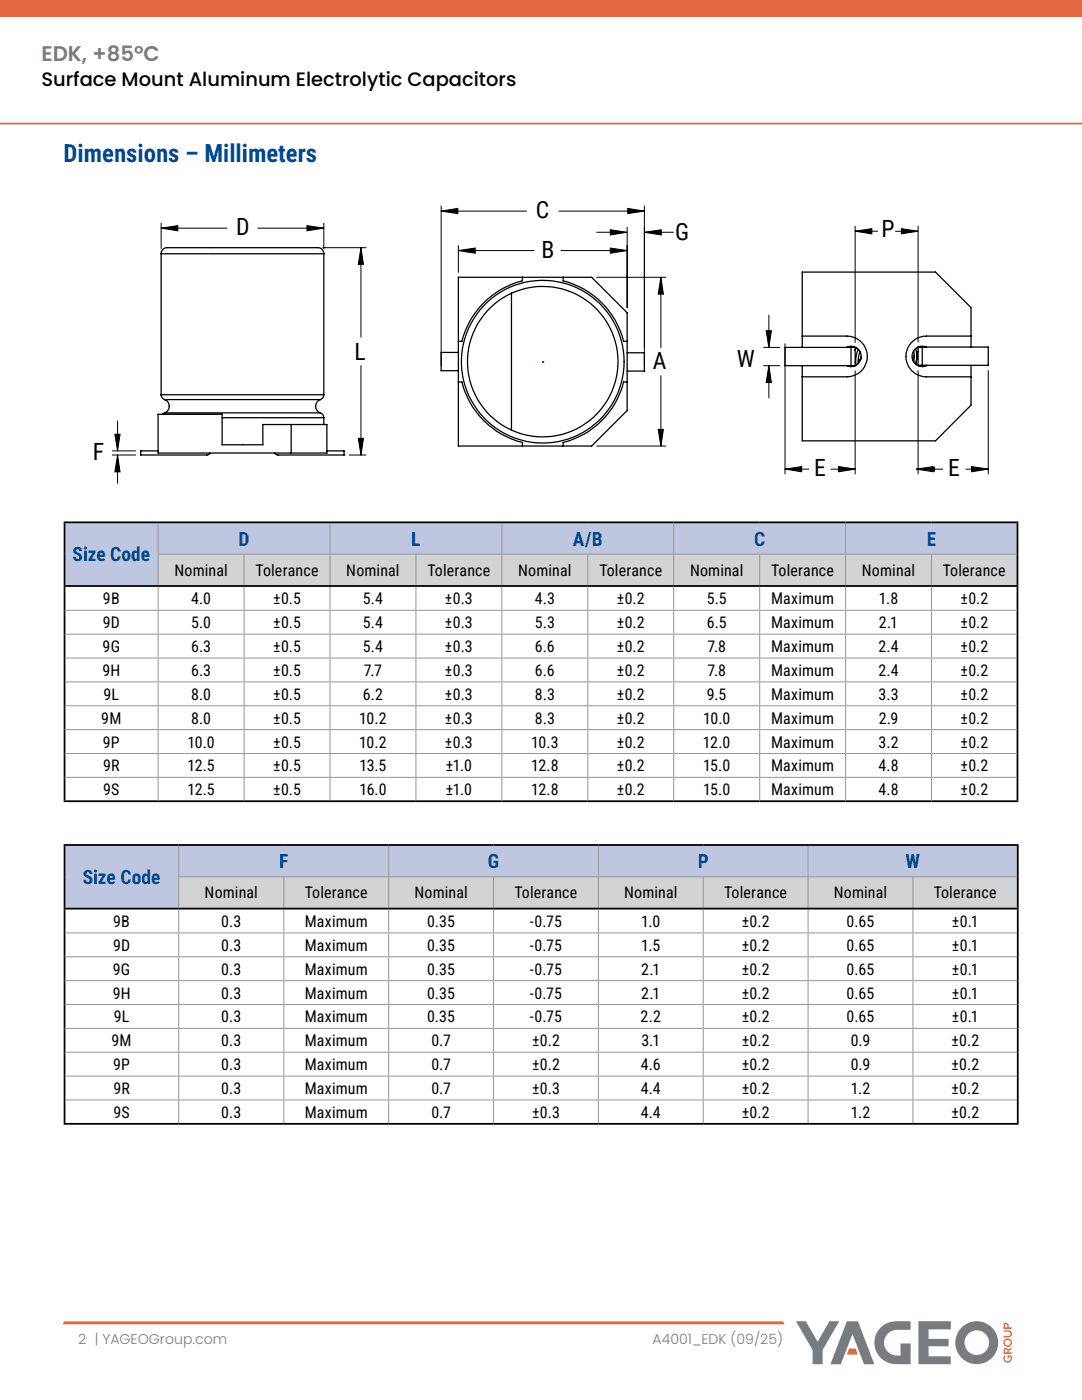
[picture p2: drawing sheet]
<svg xmlns="http://www.w3.org/2000/svg" width="216mm" height="279mm" viewBox="0 0 216 279" stroke-linecap="round" stroke-linejoin="round" font-family="sans-serif">
<g fill="#e3673f">
<path d="M-.1 -.1h216v3.5h-216z"/>
<path d="M12.8 263.7h143.5l.2 .6h-144z"/>
<path d="M200.4 270.5h.3a.62 .62 0 0 0-.2 .9 .62 .62 0 0 0 .8 .2 .62 .62 0 0 0 .3-.8h-.3v.3h-.3v-.6h.8a.89 .89 0 0 1-.1 1.2 .89 .89 0 0 1-1.2 0 .89 .89 0 0 1-.1-1.2z"/>
<path d="M200.2 265.5h1a.69 .69 0 0 1 .7 .7 .69 .69 0 0 1-.7 .7h-1v-.3h1a.41 .41 0 0 0 .4-.4 .41 .41 0 0 0-.4-.4h-1z"/>
<path d="M200.5 269.4v.5h.5l-.1-.5zM200.4 269.1l.2-.1a.47 .47 0 0 1 .6 .4l.7-.5v.3l-.7 .5v.2h.7v.3h-1.7l.1-.7z"/>
<path d="M200.5 268a.57 .57 0 0 0 1.1 0 .57 .57 0 0 0-1.1 0zM200.2 268a.85 .85 0 0 1 1.7 0 .85 .85 0 0 1-1.7 0z"/>
<path d="M200.6 264.4l-.1 .5h.5v-.5l-.2-.1zM200.5 264.1a.6 .6 0 0 1 .7 .1 .6 .6 0 0 1 .1 .7h.6v.3h-1.7l.1-.7z"/>
</g>
<g fill="#787c81">
<path d="M158.8 263.7h2l2.3 4.1 2.4-4.1h2l-3.3 5.7-.1 2.8-2 .1v-2.9z"/>
<path d="M183.3 263.7h6.4v1.6h-4.4v1.9h4v1.5h-4v2h4.4v1.6h-6.4z"/>
<path d="M175.7 265a5.5 5.5 0 0 1 4.6-1.3h1.4v1.7h-2.1a2.64 2.64 0 0 0-3.2 2.6 2.64 2.64 0 0 0 3.3 2.5v-2.4h2v4.1l-.6 .1a7.5 7.5 0 0 1-5.1-1 4.3 4.3 0 0 1-.3-6.3z"/>
<path d="M169 263.7h2.2l3.3 8.6h-2.1l-2.3-6.1-2.3 6.1h-2.1z"/>
<path d="M192.5 268a2.46 2.46 0 0 0 4.9 0 2.46 2.46 0 0 0-4.9 0zM190.6 268a4.3 4.3 0 0 1 8.6 0 4.3 4.3 0 0 1-8.6 0z"/>
</g>
<path d="M169.4 269.1h1.3l.5 1.2h-2.2z" fill="#e3673f"/>
<path d="M0 24.7h215.9" fill="none" stroke="#e5673e" stroke-width=".35"/>
<g fill="none" stroke="#000" stroke-width=".2">
<path d="M32.2 44.5v5.1M32.2 45.5h13.1M32.2 45.5l3.3-.5v1.1zM51.4 45.5h13.2M61.3 45l3.3 .5-3.3 .6zM64.4 49.4h8.6M64.6 44.5v5.1M72 49.4v17.9M72 49.4l.5 3.4h-1zM88 42.1l3.4-.5v1zM88 41.1v31.8M88 42.1h17.1"/>
<path d="M91.5 50l3.3-.5v1zM91.5 49v5.3M91.5 50h15.1M111.5 42.1h17.1M111.9 50h13.2M119.1 55.3h13.8M119.1 46.4h5M121.8 49.5l3.3 .5-3.3 .5zM121.8 45.9l3.3 .5-3.3 .5zM125.1 45.4v16M125.2 41.6l3.4 .5-3.4 .5zM128.6 41.1v31.9"/>
<path d="M128.6 46.4h5.8M128.6 46.4l3.3-.5v1zM131.9 55.3v14.1M131.9 55.3l.5 3.4h-1.1zM170.6 46.1h4.5M170.6 45.1v23.2M170.6 46.1l3.4-.5v1.1zM178.7 46.2h4.1M179.9 45.6l3.3 .5-3.3 .6zM183.2 45.1v23.2M72 72.9v17.9M131.9 75v14"/>
<path d="M152.4 69.3h3.2M152.4 73h3.2M152.9 66h1l-.5 3.3zM153.4 62.9v6.4M153.4 73v6.4M153.4 73l.5 3.3h-1zM156.6 68.6v26M170.6 74v20.6M183.2 73.9v20.7M197.2 73.9v20.7M22.4 90.8h4.7M22.4 90h4.7"/>
<path d="M22.9 86.7h1.1l-.5 3.3zM23.5 84v6M23.5 90.8v5.7M23.5 90.8l.5 3.4h-1.1zM69.7 90.8h3.3M71.5 87.5h1l-.5 3.3zM119.1 89h13.8M131.3 85.7h1.1l-.5 3.3zM156.6 93.6h4.8M156.6 93.6l3.4-.5v1.1zM165.8 93.6h4.8M167.3 93.1l3.4 .5-3.4 .6z"/>
<path d="M182.8 93.6l3.4-.5v1.1zM183.2 93.6h4.9M192.8 93.6h4.4M193.9 93.1l3.3 .5-3.3 .6z"/>
</g>
<path d="M88 70.3h.1M108.2 72.2h.1M108.3 72.2h.1M128.6 74.1h.1M28.1 90.8h.1M48.4 88.8h.1M68.7 90.8h.1M91.5 89h.1" fill="none" stroke="#00f" stroke-width=".2"/>
<g fill="#000">
<path d="M152.9 66h1l-.5 3.3zM153.4 73l.5 3.3h-1zM22.9 86.7h1.1l-.5 3.3zM23.5 90.8l.5 3.4h-1.1z"/>
<path d="M156.6 93.6l3.4-.5v1.1zM167.3 93.1l3.3 .5-3.3 .6zM170.6 46.1l3.4-.5v1.1zM179.9 45.6l3.3 .5-3.3 .6zM131.9 55.3l.5 3.4h-1.1zM131.3 85.7h1.1l-.5 3.3zM91.5 50l3.3-.5v1zM121.8 49.5l3.3 .5-3.3 .5zM88 42.1l3.4-.5v1zM125.2 41.6l3.4 .5-3.4 .5zM121.8 45.9l3.3 .5-3.3 .5zM128.6 46.4l3.3-.5v1zM72 49.4l.5 3.4h-1zM71.5 87.5h1l-.5 3.3zM32.2 45.5l3.3-.5v1.1zM61.3 45l3.3 .5-3.3 .6z"/>
<path d="M193.9 93.1l3.3 .5-3.3 .6zM183.2 93.6l3.4-.5v1.1z"/>
</g>
<g fill="none" stroke="#000" stroke-width=".25">
<path d="M32.2 50.6a1.42 1.42 0 0 1 1.9-1.2h29a1.25 1.25 0 0 1 1.5 1.2M32.2 50.6h32.4M32.2 50.6v28.2M64.6 50.6v28.2M91.5 55.3h26.6l7 7.1v19.5l-7 7.1h-26.6zM102.1 58.5a15 15 0 0 1 21.2 13.7 15 15 0 0 1-21.2 13.6M102.1 58.5a15 15 0 0 0-8.8 13.7 15 15 0 0 0 8.8 13.6M102.1 58.5v27.3M104.2 55.3v.8a16.6 16.6 0 0 0-12 12h-.7M112.4 55.3v.8a16.6 16.6 0 0 1 12 12h.7M32.2 78.8a1.04 1.04 0 0 0 .6 .9M32.2 78.8h32.4"/>
<path d="M32.8 79.7a1.41 1.41 0 0 1 1 1.4 1.41 1.41 0 0 1-1 1.3M32.8 79.7h31.1M63.9 79.7a1.39 1.39 0 0 0-.9 1.4 1.39 1.39 0 0 0 .9 1.3M64.6 78.8a1.04 1.04 0 0 1-.7 .9M91.5 76.2h.7a16.6 16.6 0 0 0 12 12.1v.7M91.5 70.3h-3.5v3.7h3.5M125.1 76.2h-.7a16.6 16.6 0 0 1-12 12.1v.7M125.1 70.4h3.5v3.7h-3.5M160.1 67.1h8.9a4.1 4.1 0 0 1 4.1 4 4.1 4.1 0 0 1-4.1 4.1h-8.9M168.8 69.3a2.03 2.03 0 0 1 3 1.7 2.03 2.03 0 0 1-2.8 2M169.3 69.2l-.1 .1M169.3 73v.1"/>
<path d="M169.8 73v.2M169.8 69.3h.8v3.7h-.8M169.8 69.3v3.7M169.8 69.3h-13.2v3.7h13.2M169.8 69.1l-.1 .2M170.3 73v.1M170.3 69.2v.1M170.7 72.3h-.1M170.8 69.4l-.2 .5 .2-.5M171.2 69.7l-.5 2 .1 1.2M171.6 70.2l-.3 1.2-.1 1.2M171.8 71.5l-.6 .5"/>
<path d="M171.9 71.2l-.2 .5M182.3 70l.1 .7-.1 1.5M182.4 70.9l-.2 1M182.7 69.6l.2 1.3-.2 1.8 .2-1.1v-1.2l.3-.2M183.2 69.3v.1M183.2 72.9v.1M183.7 69.1v.2M183.7 72.9v.2M184 69.3h-.8v3.6h.8M184 69.3v3.6M184 69.3h13.2v3.6h-13.2M184.2 69.1v.2"/>
<path d="M184.2 72.9v.3M184.7 69.2v.1M184.8 72.9l-.1 .1M184.8 69.3a2.03 2.03 0 0 0-2.8 1.9 2.03 2.03 0 0 0 3 1.7M193.8 67.1h-9a4.1 4.1 0 0 0-4 4 4.1 4.1 0 0 0 4 4.1h9M193.8 69.3v-7.9l-7.1-7.1h-26.6v15M193.8 72.9v8l-7.1 7.1h-26.6v-15M31.5 90h-3.4v.8h13.3l.6-.4M31.5 82.7h12.8v6.1h8.1v-4.1h12.8v5.7h-33.7zM32.8 82.4l-.4 .3M32.8 82.4h31.1M44.3 83.4h20.3"/>
<path d="M58.1 84.7v5.7M63.9 82.4a1.04 1.04 0 0 1 .7 1M64.6 83.4v1.3M65.2 90h3.5v.8h-13.4l-.5-.4"/>
<circle cx="108.3" cy="72.2" r="16.2"/>
</g>
<path d="M12.9 104.3h18.7v12.7h-18.7zM31.6 104.3h34.2v6.3h-34.2zM65.8 104.3h34.3v6.3h-34.3zM100.1 104.3h34.3v6.3h-34.3zM134.4 104.3h34.3v6.3h-34.3zM168.7 104.3h34.3v6.3h-34.3z" fill="#bfc6e0"/>
<path d="M31.6 110.6h17.1v6.4h-17.1zM48.7 110.6h17.1v6.4h-17.1zM65.8 110.6h17.2v6.4h-17.2zM83 110.6h17.1v6.4h-17.1zM100.1 110.6h17.2v6.4h-17.2zM117.3 110.6h17.1v6.4h-17.1zM134.4 110.6h17.2v6.4h-17.2zM151.6 110.6h17.1v6.4h-17.1zM168.7 110.6h17.2v6.4h-17.2zM185.9 110.6h17.1v6.4h-17.1z" fill="#d1d3d4"/>
<path d="M12.7 104.2h190.5M12.7 116.9h190.5M12.9 104.4v12.4M12.9 117.1v42.6M203 104.4v12.4M203 117.1v42.6M12.7 159.9h190.5" fill="none" stroke="#000" stroke-width=".35"/>
<g fill="none" stroke="#939598" stroke-width=".2">
<path d="M31.5 110.6h171.3M31.6 104.4v6.1M31.6 110.7v6.1M31.6 117.1v4.6M48.7 110.7v6.1M48.7 117.1v4.6M65.8 104.4v6.1M65.8 110.7v6.1M65.8 117.1v4.6M83 110.7v6.1M83 117.1v4.6M100.1 104.4v6.1"/>
<path d="M100.1 110.7v6.1M100.1 117.1v4.6M117.3 110.7v6.1M117.3 117.1v4.6M134.4 104.4v6.1M134.4 110.7v6.1M134.4 117.1v4.6M151.6 110.7v6.1M151.6 117.1v4.6M168.7 104.4v6.1M168.7 110.7v6.1M168.7 117.1v4.6"/>
<path d="M185.9 110.7v6.1M185.9 117.1v4.6M13.1 121.8h189.7M13.1 126.6h189.7M13.1 131.3h189.7M13.1 136.1h189.7M31.6 121.9v4.6M31.6 126.7v4.5M31.6 131.4v4.6M31.6 136.2v4.6M48.7 121.9v4.6M48.7 126.7v4.5"/>
<path d="M48.7 131.4v4.6M48.7 136.2v4.6M65.8 121.9v4.6M65.8 126.7v4.5M65.8 131.4v4.6M65.8 136.2v4.6M83 121.9v4.6M83 126.7v4.5M83 131.4v4.6M83 136.2v4.6M100.1 121.9v4.6M100.1 126.7v4.5"/>
<path d="M100.1 131.4v4.6M100.1 136.2v4.6M117.3 121.9v4.6M117.3 126.7v4.5M117.3 131.4v4.6M117.3 136.2v4.6M134.4 121.9v4.6M134.4 126.7v4.5M134.4 131.4v4.6M134.4 136.2v4.6M151.6 121.9v4.6M151.6 126.7v4.5"/>
<path d="M151.6 131.4v4.6M151.6 136.2v4.6M168.7 121.9v4.6M168.7 126.7v4.5M168.7 131.4v4.6M168.7 136.2v4.6M185.9 121.9v4.6M185.9 126.7v4.5M185.9 131.4v4.6M185.9 136.2v4.6M13.1 150.4h189.7M13.1 155.1h189.7"/>
<path d="M13.1 140.9h189.7M13.1 145.6h189.7M31.6 140.9v4.6M31.6 145.7v4.6M31.6 150.5v4.5M31.6 155.2v4.5M48.7 140.9v4.6M48.7 145.7v4.6M48.7 150.5v4.5M48.7 155.2v4.5M65.8 140.9v4.6M65.8 145.7v4.6"/>
<path d="M65.8 150.5v4.5M65.8 155.2v4.5M83 140.9v4.6M83 145.7v4.6M83 150.5v4.5M83 155.2v4.5M100.1 140.9v4.6M100.1 145.7v4.6M100.1 150.5v4.5M100.1 155.2v4.5M117.3 140.9v4.6M117.3 145.7v4.6"/>
<path d="M117.3 150.5v4.5M117.3 155.2v4.5M134.4 140.9v4.6M134.4 145.7v4.6M134.4 150.5v4.5M134.4 155.2v4.5M151.6 140.9v4.6M151.6 145.7v4.6M151.6 150.5v4.5M151.6 155.2v4.5M168.7 140.9v4.6M168.7 145.7v4.6"/>
<path d="M168.7 150.5v4.5M168.7 155.2v4.5M185.9 140.9v4.6M185.9 145.7v4.6M185.9 150.5v4.5M185.9 155.2v4.5"/>
</g>
<path d="M12.9 168.6h22.8v12.7h-22.8zM35.7 168.6h41.9v6.4h-41.9zM77.6 168.6h41.8v6.4h-41.8zM119.4 168.6h41.8v6.4h-41.8zM161.2 168.6h41.9v6.4h-41.9z" fill="#bfc6e0"/>
<path d="M35.7 175h20.9v6.3h-20.9zM56.6 175h21v6.3h-21zM77.6 175h20.9v6.3h-20.9zM98.5 175h20.9v6.3h-20.9zM119.4 175h20.9v6.3h-20.9zM140.3 175h20.9v6.3h-20.9zM161.2 175h21v6.3h-21zM182.2 175h20.9v6.3h-20.9z" fill="#d1d3d4"/>
<g fill="none" stroke="#939598" stroke-width=".2">
<path d="M35.6 175h167.3M35.7 168.8v6.1M35.7 175.1v6.1M56.6 175.1v6.1M77.6 168.8v6.1M77.6 175.1v6.1M98.5 175.1v6.1M119.4 168.8v6.1M119.4 175.1v6.1M140.3 175.1v6.1M161.2 168.8v6.1M161.2 175.1v6.1"/>
<path d="M182.2 175.1v6.1M13.1 186.2h189.8M13.1 190.9h189.8M13.1 195.7h189.8M35.7 181.5v4.6M35.7 186.3v4.6M35.7 191v4.6M35.7 195.8v4.6M56.6 181.5v4.6M56.6 186.3v4.6M56.6 191v4.6M56.6 195.8v4.6"/>
<path d="M77.6 181.5v4.6M77.6 186.3v4.6M77.6 191v4.6M77.6 195.8v4.6M98.5 181.5v4.6M98.5 186.3v4.6M98.5 191v4.6M98.5 195.8v4.6M119.4 181.5v4.6M119.4 186.3v4.6M119.4 191v4.6M119.4 195.8v4.6"/>
<path d="M140.3 181.5v4.6M140.3 186.3v4.6M140.3 191v4.6M140.3 195.8v4.6M161.2 181.5v4.6M161.2 186.3v4.6M161.2 191v4.6M161.2 195.8v4.6M182.2 181.5v4.6M182.2 186.3v4.6M182.2 191v4.6M182.2 195.8v4.6"/>
<path d="M13.1 214.8h189.8M13.1 219.5h189.8M13.1 200.5h189.8M13.1 205.2h189.8M13.1 210h189.8M35.7 200.6v4.5M35.7 205.3v4.6M35.7 210.1v4.6M35.7 214.8v4.6M35.7 219.6v4.5M56.6 200.6v4.5M56.6 205.3v4.6"/>
<path d="M56.6 210.1v4.6M56.6 214.8v4.6M56.6 219.6v4.5M77.6 200.6v4.5M77.6 205.3v4.6M77.6 210.1v4.6M77.6 214.8v4.6M77.6 219.6v4.5M98.5 200.6v4.5M98.5 205.3v4.6M98.5 210.1v4.6M98.5 214.8v4.6"/>
<path d="M98.5 219.6v4.5M119.4 200.6v4.5M119.4 205.3v4.6M119.4 210.1v4.6M119.4 214.8v4.6M119.4 219.6v4.5M140.3 200.6v4.5M140.3 205.3v4.6M140.3 210.1v4.6M140.3 214.8v4.6M140.3 219.6v4.5M161.2 200.6v4.5"/>
<path d="M161.2 205.3v4.6M161.2 210.1v4.6M161.2 214.8v4.6M161.2 219.6v4.5M182.2 200.6v4.5M182.2 205.3v4.6M182.2 210.1v4.6M182.2 214.8v4.6M182.2 219.6v4.5"/>
</g>
<path d="M12.7 168.6h190.6M12.9 168.8v12.4M203.1 168.8v12.4M12.7 181.3h190.6M12.9 181.5v42.6M203.1 181.5v42.6M12.7 224.3h190.6" fill="none" stroke="#000" stroke-width=".35"/>
<text font-size="4.9" fill="#004990" x="12.7" y="32.3">Dimensions – Millimeters</text>
<g font-size="4.7">
<text x="47.1" y="47">D</text>
<text x="106.9" y="43.5">C</text>
<text x="134.7" y="47.9">G</text>
<text x="175.9" y="47.3">P</text>
<text x="108" y="51.4">B</text>
<text x="70.7" y="71.9">L</text>
<text x="130.3" y="73.6">A</text>
<text x="147" y="73.2">W</text>
<text x="18.5" y="91.8">F</text>
<text x="162.5" y="95">E</text>
<text x="189.2" y="95">E</text>
</g>
<text font-size="4.2" fill="#787c81" x="8.3" y="12.2">EDK, +85°C</text>
<text font-size="3.9" x="8.3" y="17.2">Surface Mount Aluminum Electrolytic Capacitors</text>
<g font-size="3.9" fill="#004990">
<text x="14.5" y="112.1">Size Code</text>
<text x="47.6" y="108.9">D</text>
<text x="82.1" y="108.9">L</text>
<text x="114.3" y="108.9">A/B</text>
<text x="150.5" y="108.9">C</text>
<text x="184.9" y="108.9">E</text>
<text x="55.7" y="173.3">F</text>
<text x="97.3" y="173.3">G</text>
<text x="139.2" y="173.3">P</text>
<text x="180.7" y="173.3">W</text>
<text x="16.5" y="176.4">Size Code</text>
</g>
<g font-size="3.2">
<text x="34.8" y="114.9">Nominal</text>
<text x="51" y="114.9">Tolerance</text>
<text x="69.1" y="114.9">Nominal</text>
<text x="85.3" y="114.9">Tolerance</text>
<text x="103.4" y="114.9">Nominal</text>
<text x="119.6" y="114.9">Tolerance</text>
<text x="137.7" y="114.9">Nominal</text>
<text x="153.9" y="114.9">Tolerance</text>
<text x="172" y="114.9">Nominal</text>
<text x="188.1" y="114.9">Tolerance</text>
<text x="20.5" y="125.4">9D</text>
<text x="20.5" y="120.6">9B</text>
<text x="38.1" y="125.4">5.0</text>
<text x="38.1" y="120.6">4.0</text>
<text x="54.5" y="120.6">±0.5</text>
<text x="54.5" y="125.4">±0.5</text>
<text x="72.4" y="120.6">5.4</text>
<text x="72.4" y="125.4">5.4</text>
<text x="88.8" y="120.6">±0.3</text>
<text x="88.8" y="125.4">±0.3</text>
<text x="106.7" y="125.4">5.3</text>
<text x="106.7" y="120.6">4.3</text>
<text x="123.1" y="120.6">±0.2</text>
<text x="123.1" y="125.4">±0.2</text>
<text x="141" y="120.6">5.5</text>
<text x="141" y="125.4">6.5</text>
<text x="153.9" y="120.6">Maximum</text>
<text x="153.9" y="125.4">Maximum</text>
<text x="175.4" y="120.6">1.8</text>
<text x="175.4" y="125.4">2.1</text>
<text x="191.7" y="120.6">±0.2</text>
<text x="191.7" y="125.4">±0.2</text>
<text x="20.5" y="130.1">9G</text>
<text x="38.1" y="130.1">6.3</text>
<text x="54.5" y="130.1">±0.5</text>
<text x="72.4" y="130.1">5.4</text>
<text x="88.8" y="130.1">±0.3</text>
<text x="106.7" y="130.1">6.6</text>
<text x="123.1" y="130.1">±0.2</text>
<text x="141.1" y="130.1">7.8</text>
<text x="153.9" y="130.1">Maximum</text>
<text x="175.3" y="130.1">2.4</text>
<text x="191.7" y="130.1">±0.2</text>
<text x="20.4" y="134.9">9H</text>
<text x="38.1" y="134.9">6.3</text>
<text x="54.5" y="134.9">±0.5</text>
<text x="72.6" y="134.9">7.7</text>
<text x="88.8" y="134.9">±0.3</text>
<text x="106.7" y="134.9">6.6</text>
<text x="123.1" y="134.9">±0.2</text>
<text x="141.1" y="134.9">7.8</text>
<text x="153.9" y="134.9">Maximum</text>
<text x="175.3" y="134.9">2.4</text>
<text x="191.7" y="134.9">±0.2</text>
<text x="20.7" y="139.7">9L</text>
<text x="38.1" y="139.7">8.0</text>
<text x="54.5" y="139.7">±0.5</text>
<text x="72.4" y="139.7">6.2</text>
<text x="88.8" y="139.7">±0.3</text>
<text x="106.7" y="139.7">8.3</text>
<text x="123.1" y="139.7">±0.2</text>
<text x="141.1" y="139.7">9.5</text>
<text x="153.9" y="139.7">Maximum</text>
<text x="175.3" y="139.7">3.3</text>
<text x="191.7" y="139.7">±0.2</text>
<text x="20.2" y="144.4">9M</text>
<text x="20.5" y="149.2">9P</text>
<text x="37.4" y="149.2">10.0</text>
<text x="38.1" y="144.4">8.0</text>
<text x="54.5" y="144.4">±0.5</text>
<text x="54.5" y="149.2">±0.5</text>
<text x="71.7" y="144.4">10.2</text>
<text x="71.7" y="149.2">10.2</text>
<text x="88.8" y="144.4">±0.3</text>
<text x="88.8" y="149.2">±0.3</text>
<text x="106" y="149.2">10.3</text>
<text x="106.7" y="144.4">8.3</text>
<text x="123.1" y="144.4">±0.2</text>
<text x="123.1" y="149.2">±0.2</text>
<text x="140.3" y="149.2">12.0</text>
<text x="140.3" y="144.4">10.0</text>
<text x="153.9" y="144.4">Maximum</text>
<text x="153.9" y="149.2">Maximum</text>
<text x="175.3" y="149.2">3.2</text>
<text x="175.3" y="144.4">2.9</text>
<text x="191.7" y="144.4">±0.2</text>
<text x="191.7" y="149.2">±0.2</text>
<text x="20.6" y="153.9">9R</text>
<text x="37.4" y="153.9">12.5</text>
<text x="54.5" y="153.9">±0.5</text>
<text x="71.7" y="153.9">13.5</text>
<text x="89" y="153.9">±1.0</text>
<text x="106" y="153.9">12.8</text>
<text x="123.1" y="153.9">±0.2</text>
<text x="140.3" y="153.9">15.0</text>
<text x="153.9" y="153.9">Maximum</text>
<text x="175.3" y="153.9">4.8</text>
<text x="191.7" y="153.9">±0.2</text>
<text x="20.6" y="158.7">9S</text>
<text x="37.4" y="158.7">12.5</text>
<text x="54.5" y="158.7">±0.5</text>
<text x="71.7" y="158.7">16.0</text>
<text x="89" y="158.7">±1.0</text>
<text x="106" y="158.7">12.8</text>
<text x="123.1" y="158.7">±0.2</text>
<text x="140.3" y="158.7">15.0</text>
<text x="153.9" y="158.7">Maximum</text>
<text x="175.3" y="158.7">4.8</text>
<text x="191.7" y="158.7">±0.2</text>
<text x="40.8" y="179.3">Nominal</text>
<text x="60.8" y="179.3">Tolerance</text>
<text x="82.7" y="179.3">Nominal</text>
<text x="102.7" y="179.3">Tolerance</text>
<text x="124.5" y="179.3">Nominal</text>
<text x="144.5" y="179.3">Tolerance</text>
<text x="166.4" y="179.3">Nominal</text>
<text x="186.3" y="179.3">Tolerance</text>
<text x="22.6" y="185">9B</text>
<text x="44.2" y="185">0.3</text>
<text x="60.8" y="185">Maximum</text>
<text x="85.2" y="185">0.35</text>
<text x="105.7" y="185">-0.75</text>
<text x="127.9" y="185">1.0</text>
<text x="148" y="185">±0.2</text>
<text x="168.9" y="185">0.65</text>
<text x="190" y="185">±0.1</text>
<text x="22.6" y="189.8">9D</text>
<text x="44.2" y="189.8">0.3</text>
<text x="60.8" y="189.8">Maximum</text>
<text x="85.2" y="189.8">0.35</text>
<text x="105.7" y="189.8">-0.75</text>
<text x="127.9" y="189.8">1.5</text>
<text x="148" y="189.8">±0.2</text>
<text x="168.9" y="189.8">0.65</text>
<text x="190" y="189.8">±0.1</text>
<text x="22.5" y="194.5">9G</text>
<text x="44.2" y="194.5">0.3</text>
<text x="60.8" y="194.5">Maximum</text>
<text x="85.2" y="194.5">0.35</text>
<text x="105.7" y="194.5">-0.75</text>
<text x="127.9" y="194.5">2.1</text>
<text x="148" y="194.5">±0.2</text>
<text x="168.9" y="194.5">0.65</text>
<text x="190" y="194.5">±0.1</text>
<text x="22.5" y="199.3">9H</text>
<text x="44.2" y="199.3">0.3</text>
<text x="60.8" y="199.3">Maximum</text>
<text x="85.2" y="199.3">0.35</text>
<text x="105.7" y="199.3">-0.75</text>
<text x="127.9" y="199.3">2.1</text>
<text x="148" y="199.3">±0.2</text>
<text x="168.9" y="199.3">0.65</text>
<text x="190" y="199.3">±0.1</text>
<text x="22.3" y="208.8">9M</text>
<text x="22.7" y="204">9L</text>
<text x="44.2" y="204">0.3</text>
<text x="44.2" y="208.8">0.3</text>
<text x="60.8" y="204">Maximum</text>
<text x="60.8" y="208.8">Maximum</text>
<text x="85.2" y="204">0.35</text>
<text x="86.1" y="208.8">0.7</text>
<text x="105.7" y="204">-0.75</text>
<text x="106.2" y="208.8">±0.2</text>
<text x="127.8" y="204">2.2</text>
<text x="128" y="208.8">3.1</text>
<text x="148" y="204">±0.2</text>
<text x="148" y="208.8">±0.2</text>
<text x="168.9" y="204">0.65</text>
<text x="169.8" y="208.8">0.9</text>
<text x="189.8" y="208.8">±0.2</text>
<text x="190" y="204">±0.1</text>
<text x="22.6" y="213.6">9P</text>
<text x="44.2" y="213.6">0.3</text>
<text x="60.8" y="213.6">Maximum</text>
<text x="86.1" y="213.6">0.7</text>
<text x="106.2" y="213.6">±0.2</text>
<text x="127.9" y="213.6">4.6</text>
<text x="148" y="213.6">±0.2</text>
<text x="169.8" y="213.6">0.9</text>
<text x="189.8" y="213.6">±0.2</text>
<text x="22.6" y="218.3">9R</text>
<text x="44.2" y="218.3">0.3</text>
<text x="60.8" y="218.3">Maximum</text>
<text x="86.1" y="218.3">0.7</text>
<text x="106.2" y="218.3">±0.3</text>
<text x="127.9" y="218.3">4.4</text>
<text x="148" y="218.3">±0.2</text>
<text x="169.8" y="218.3">1.2</text>
<text x="189.8" y="218.3">±0.2</text>
<text x="22.6" y="223.1">9S</text>
<text x="44.2" y="223.1">0.3</text>
<text x="60.8" y="223.1">Maximum</text>
<text x="86.1" y="223.1">0.7</text>
<text x="106.2" y="223.1">±0.3</text>
<text x="127.9" y="223.1">4.4</text>
<text x="148" y="223.1">±0.2</text>
<text x="169.8" y="223.1">1.2</text>
<text x="189.8" y="223.1">±0.2</text>
</g>
<g font-size="2.8" fill="#787c81">
<text x="15.6" y="268.1">2 | YAGEOGroup.com</text>
<text x="130.2" y="268.1">A4001_EDK (09/25)</text>
</g>
</svg>
